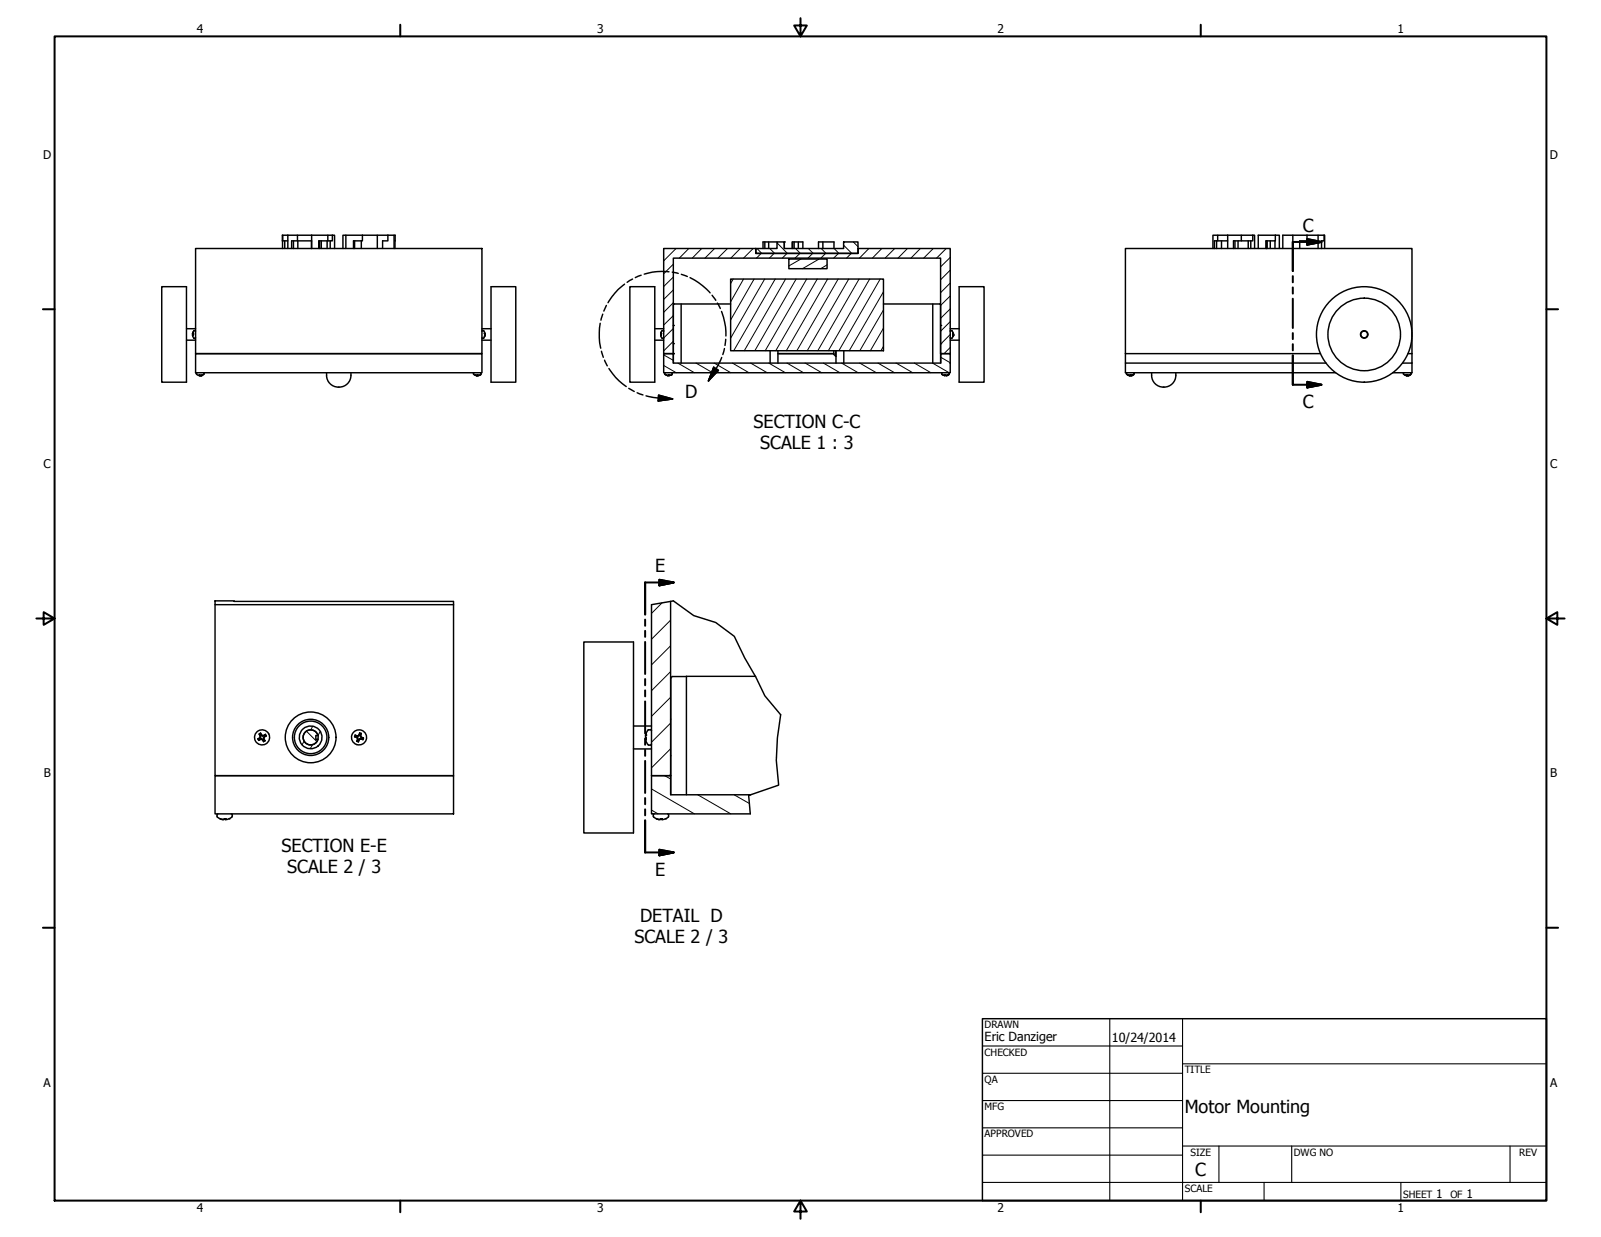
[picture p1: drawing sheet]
<svg xmlns="http://www.w3.org/2000/svg" width="559mm" height="432mm" viewBox="0 0 559 432" stroke-linecap="round" stroke-linejoin="round" font-family="sans-serif">
<!-- layer: Visible (ANSI) -->
<g fill="none" stroke="#000" stroke-width=".51">
<path d="M68.3 86.7h99.9v36.7h-99.9zM98.6 84.1v2.6M98.7 82.1l-.1 2h1.9M99.4 84.1v2.6M100.5 82.1h-1.8v2M100.5 82.1h3.3M100.5 82.1v4.6M102.4 84.1v2.6M103.9 84.1v2.6M108.7 84.1v2.6M108.8 84.1h-7v2.6M108.8 82.1h-5v2"/>
<path d="M108.8 82.1v4.6M108.8 82.1h5.6M111.6 84.1v2.6M112.1 84.1v2.6M114.2 84.1v2.6M115.3 84.1v2.6M116 82.1v2h-4.7v2.6M116 82.1h-1.6v2M116 82.1h.8v4.6M119.7 86.7v-4.6h1v4.6M120.7 82.1h5.8M123.8 84.1v2.6"/>
<path d="M126.1 84.1v2.6M126.5 82.1h5.2v4.6M126.5 82.1v2h-3.1v2.6M131.7 82.1h3.7M135.4 82.1h2.1v4.6M135.4 82.1v2h-1.9v2.6M137.5 82.1h.4v4.6M231.6 86.7h32.2v1.8h35.7v-1.8h32.2v36.7h-3.4v-33.3h-93.3v33.3h-3.4zM255 97.4h53.4v25h-53.4zM263.8 86.7h.1M263.8 86.7h7.4v-2.2h2.5v2.2h20.7v-2.2h5.1v4h-35.7zM267 84.5v2.2"/>
<path d="M268.3 84.5v2.2M271.2 84.5h-4.9v2.2M273.7 84.5v2.2M275.3 90.4h13.4v3.4h-13.4zM276.5 86.7v-2.2h3.7v2.2M276.7 84.5v2.2M277.2 84.5v2.2M278.6 84.5v2.2M285.7 86.7v-2.2h5.4v2.2M287.2 84.5v2.2M299.5 86.7h.1M424.6 84.1v2.6"/>
<path d="M425 82.1h-1.6v4.6M426.3 84.1v2.6M428.5 84.1h-4.6v2.6M428.5 82.1h-3.5v2M428.5 82.1h4.8M428.5 82.1v4.6M431 84.1v2.6M432.1 84.1v2.6M435.7 84.1v2.6M436.6 84.1v2.6M437.3 82.1h.6v4.6M437.3 82.1v2h-6.8v2.6"/>
<path d="M437.3 82.1h-4v2M442 84.1v2.6M442.3 84.1v2.6M443.4 84.1v2.6M445 84.1v2.6M445.1 82.1h1.4v4.6M445.1 82.1v2h-3.2v2.6M445.1 82.1h-5.9v4.6M451.2 82.1v4.6M456.2 82.1v2h-2.6v2.6M456.2 82.1h-8.5v4.6M456.2 82.1h3.9v4.6"/>
<path d="M460.1 82.1h2.1M462.2 82.1h.1v4.6M462.2 82.1v2h-.9v2.6M56.5 100.1h8.6v33.3h-8.6zM65.1 118.7h3.2M65.1 114.7h3.2M67.2 116.9h.1M67.2 116.8v.2M67.2 117h.1M67.3 116.1l-.1 1 .5 .9M67.3 116l-.1 .5M67.3 116v.1"/>
<path d="M67.6 118l.2 .1M67.8 118.1h.2M67.8 115.4h.2M67.8 115.4l-.5 .8M68 115.4l.3 .2M68.3 117.9l-.3 .2M168.2 118.7h3.2M168.2 114.7h3.2M168.2 117.9l.2 .2 .5-.1M168.4 115.4h.3M168.4 115.4l-.2 .2M168.7 115.4l.5 .7 .1 .4-.2-.3v.3"/>
<path d="M169.1 116.5l.2 .3-.2 .7 .2-.4M169.1 116.4h.1M169.2 117.2h.1M169.2 116.5v.2M169.2 117.1h.1M169.3 117.1l-.5 .9M169.3 116.5h-.2M171.4 100.1h8.6v33.3h-8.6zM219.8 100.1h8.7v33.3h-8.7zM228.5 118.7h3.1M228.5 114.7h3.1M230.6 116.9h.2"/>
<path d="M230.6 116.3h.1M230.7 116.8l.1 .2M230.8 116.1l-.2 1.2 .4 .7M230.8 116l-.2 .5M230.8 116v.1M231.2 115.4h.3M231.2 115.4l-.6 .8M231.5 115.4l.2 .2M231.7 117.9l-.6 .1M237.7 106.1v20.6M255 106.1l-19.9 .2-.1 20.4M308.4 106.1h19.6"/>
<path d="M325.6 106.1v20.6M327.9 106.1l.4 .4v20.2M331.6 117.9l.7 .1M331.7 118.7h3.1M331.7 114.7h3.1M331.8 115.4l-.2 .2M331.9 115.4h.2M332.1 115.4l.6 1M332.5 116.5v1l.2-.3-.4 .8M332.5 116.5l.2 .3M332.5 116.4h.2M332.6 117.2h.1"/>
<path d="M332.7 116.4l-.2-.2v.3M334.8 100.1h8.7v33.3h-8.7zM68.3 123.4h99.9v6.7h-99.9zM68.6 130.7l1 .4-.1-.2h.3M68.7 130.1l-.1 .5M69.6 131.1h.3M69.6 131.1h.1M69.6 130.9v.2M69.8 130.9l.2 .2 .7-.2-.5 .2M69.8 130.9v.2M70.1 131.1h.1M71 130.1l.2 .2"/>
<path d="M71.2 130.7l-.9 .4M71.2 130.5l-.1 .1M71.2 130.3v.3M114 130.1v.9M114 131a4.1 4.1 0 0 0 4.1 4.1M118.1 135.1h.3M122.5 131a4.1 4.1 0 0 1-4.1 4.1M122.5 130.1v.9M165.4 130.1a.49 .49 0 0 0-.1 .6 .49 .49 0 0 0 .5 .3M166.3 131.1h.1M166.6 130.9l-.2 .2-.6-.2 .5 .2M166.6 130.9l.2 .2v-.2"/>
<path d="M166.6 130.9h.3M166.6 130.9v.2M166.8 130.9v.2M167.7 130.1l.1 .5M167.9 130.7l-1.1 .4 .1-.2M231.6 123.4h3.4v3.3h93.4v-3.3h3.3v6.7h-100.1zM232 130.3v.3M232 130.5l.1 .1M232.1 130.7l.4 .3M232.2 130.1l-.2 .2M232.5 130.9l.5 .2M232.5 130.9l.6 .2 .2-.2"/>
<path d="M233.4 130.9l.2 .2M233.4 130.9v.2M234.5 130.1l.1 .5M234.6 130.7l-1 .4-.3-.2M268.8 122.4v4.3M271.5 123.4h19.5M271.5 122.4v4.3M291 122.4v1.3l.8 .7M291.7 122.4v2M291.8 122.4v4.3M294.5 122.4v4.3M328.8 130.1a.49 .49 0 0 0-.1 .6 .49 .49 0 0 0 .5 .3"/>
<path d="M329.2 130.9l.6 .2v-.2l.4 .2 .6-.2-.5 .2M329.8 130.9l.1 .2M331.1 130.1a.49 .49 0 0 1 .1 .6 .49 .49 0 0 1-.4 .3M392.8 123.4v-36.7h100v36.7M392.8 123.4v6.7h73.4M392.8 126.7h70.1M392.8 123.4h68.1M393.2 130.7l.5 .3M393.4 130.1l-.2 .5M393.7 131l.5 .1M393.7 130.9l.6 .2M393.7 130.9l.6 .2 .2-.2"/>
<path d="M394.2 131.1h.1M394.3 131.1h.4M394.4 131.1h.1M394.5 130.9h.3M394.5 130.9l.3 .2-.1-.2M394.6 130.9v.2M394.8 130.9v.2l.5-.2M395.1 131.1h-.3M395.3 131l-.3 .1M395.6 130.1l.2 .2M395.8 130.7l-.5 .3M395.8 130.5l-.1 .1"/>
<path d="M395.9 130.3v.3M402 131a4.1 4.1 0 0 0 4.3 4.1M402 130.1v.9M410.4 130.1v.9M410.4 131a4.1 4.1 0 0 1-4.1 4.1M489.5 126.7h3.3M489.9 130.7l.5 .3M490 130.1l-.1 .5M490.4 130.9l.5 .2 .2-.2M490.4 130.9l.5 .2 .3-.2M491 130.9v.2l.1-.2M491 130.9v.2"/>
<path d="M491.2 130.9l.2 .2 .5-.2M491.2 130.9l.2 .2M491.4 123.4h1.4M491.9 130.9l-.5 .2M492.3 130.1a.49 .49 0 0 1 .2 .6 .49 .49 0 0 1-.5 .3M492.8 123.4v6.7h-6.6M75.1 209.7h6.6v.2h76.6v1.2h-83.2zM75.1 211.1v59.7h83.2v-59.7M234.1 209.9v60.9h-6.7v-59.7M203.8 224.1h17.3v66.7h-17.3zM234.8 236.2l-.5 .2-.2 .4v40.6M239.6 236.1v41.3"/>
<path d="M263.7 236.1l-28.9 .1M90 257.9l.3 .5M90.3 258.4l1-.3 .7 .8M90.4 257.9h-.4M90.4 257.8l.2 .3M90.6 258.1l.3-.2a.99 .99 0 0 1 1.1 1M90.6 258.1l-.3 .3M90.6 257.6l.1 .1M90.7 256.5l-.3-.3 .4 1-.8 .7M90.7 256.5l.3 .8-.6 .6M90.8 257.2l.2 .1M90.9 257.9v.2"/>
<path d="M90.9 255.9l.7 .8 1-.4M90.9 255.9l.1 .4M90.9 256.8l-.2 .1M91 255.9l-.6 .3M91 256.3l.3 .2M91 256.3l-.3 .2M91.2 256.6l.4 .3v-.2M91.3 257.9v.2M91.7 258.2l-.1 .1M91.9 257.6h.2M92 256.7l-.4 .2M92.1 257.9l-.1 .1"/>
<path d="M92.2 258.3l.3 .3M92.2 258.3l-.3 .2M92.3 257.2l-.4 .4 .3 .7M92.4 256.7l.2 .3M92.4 256.7l-.3 .2M92.5 258.6l-.5 .3M92.6 257l-.3 .2M92.6 256.4l.3 .5M92.6 256.3l-.2 .4M93 256.9l-.4 .1M93 256.9l-.9 .7 .4 1M106.6 255.5a2.66 2.66 0 0 1 4.4 1.2h-.8v1.4h.8a2.64 2.64 0 0 1-3.9 1.6 2.64 2.64 0 0 1-.5-4.2z"/>
<path d="M124 256.6l.3 .3M124 256.6l1 .2 .5-1v.2a.84 .84 0 0 1-.3 .8 .84 .84 0 0 1-.9 .1M124 256.6l-.2 .6M124.1 257.2h-.3l.9 .5-.2 1.1M124.1 257.2l.8 .4-.1 .5M124.3 256.9l-.1 .3M124.5 257.3v.1M124.5 258.7l.6 .2M124.7 256.9v.1M124.8 258.4l-.3 .4M124.8 258.4l.3 .2M124.9 258.1l-.1 .3"/>
<path d="M124.9 257.6l-.2 .1M125 256.8l.1 .1M125.1 258.6v.4M125.2 258.2l-.1 .4M125.3 256.5l.1 .1M125.5 255.9l.6 .1M125.5 256.2l.4 .2M125.5 257.9l-.2 .4M125.7 256.7h.2M125.9 257.1l-.1 .1M126 257.8l-.4 .2M126.1 256l-.2 1.1 1 .5h-.2a.87 .87 0 0 1-.8-1.3"/>
<path d="M126.1 256l-.2 .3M126.2 257.4v.1M126.4 257.9l.3 .3M126.4 257.9l-.4-.1v.2M126.5 257.6l-.1 .3M126.7 258.2l-1.1-.2-.5 1M126.9 257.6l-.2 .6M221.1 253.4h6.3M225.3 256.8l.3-1-.2 2.6M225.3 257.7h.3M225.4 257.4l-.1 .6M225.4 257.4h.1"/>
<path d="M225.4 258.4l.8 1.6 .8 .1M225.6 257.9l-.2 .1M226.4 254.8h.6M226.5 254.7l-.6 .5-.5 1.2M227 254.7l.4 .4M227.4 259.7l-.4 .4M234.1 251.1h.1M75.1 270.8h83.2v13.3h-83.2zM221.1 261.4h6.3M234.1 263.8h.1M262 277.4h-27.9v-6.6h-6.7v13.3h34.5M75.8 284.4v.5"/>
<path d="M75.8 285l.1 .2M75.9 285.2l.9 .6M76.1 284.1l-.3 .3M76.8 285.8l1.1 .3M76.8 285.8h.1M76.9 285.8l.7 .3h.6l.1-.3h.6l-.1 .3 1.1-.3M77.5 286v.1M78.5 285.8l.4 .3M78.6 285.8v.3M78.8 286.1v-.3v.3M80.7 284.1l.3 .3M81 285l-1 .8"/>
<path d="M81.1 284.4v.5M228 285l1.1 .8M228 284.4v.5M228.4 284.1l-.4 .3M229.1 285.8l1.1 .3M229.1 285.8h.1M229.2 285.8l.7 .3h.6l.1-.3h.6l-.1 .3 1.2-.3M229.8 286v.1M230.8 285.8l.1 .3h.3M230.9 285.8v.3M231.1 286.1v-.3v.3M233 284.1l.4 .3"/>
<path d="M233.4 284.4v.5M233.4 285l-1.1 .8"/>
<circle cx="476.2" cy="116.7" r="1.3"/>
<circle cx="476.2" cy="116.7" r="1.17"/>
<circle cx="476.2" cy="116.7" r="12.7"/>
<circle cx="476.2" cy="116.7" r="16.7"/>
<circle cx="91.5" cy="257.4" r="2.64"/>
<circle cx="108.4" cy="257.4" r="8.9"/>
<circle cx="108.4" cy="257.4" r="6.3"/>
<circle cx="108.4" cy="257.4" r="2.64"/>
<circle cx="108.4" cy="257.4" r="4"/>
<circle cx="108.4" cy="257.4" r="5.7"/>
<circle cx="125.3" cy="257.4" r="2.64"/>
</g>
<g fill="#000">
<circle cx="273.7" cy="84.5" r=".25"/>
<circle cx="67.2" cy="116.5" r=".25"/>
<circle cx="67.2" cy="116.8" r=".25"/>
<circle cx="67.2" cy="116.3" r=".25"/>
<circle cx="230.6" cy="116.5" r=".25"/>
<circle cx="235" cy="120" r=".25"/>
<circle cx="235" cy="113.6" r=".25"/>
<circle cx="328.3" cy="113.6" r=".25"/>
<circle cx="328.3" cy="120" r=".25"/>
<circle cx="332.7" cy="116.7" r=".25"/>
<circle cx="332.7" cy="117.1" r=".25"/>
<circle cx="69.7" cy="131.1" r=".25"/>
<circle cx="69.9" cy="131.1" r=".25"/>
<circle cx="70.1" cy="131.1" r=".25"/>
<circle cx="70.4" cy="131.1" r=".25"/>
<circle cx="165.8" cy="130.9" r=".25"/>
<circle cx="166.1" cy="131.1" r=".25"/>
<circle cx="166.3" cy="131.1" r=".25"/>
<circle cx="166.4" cy="131.1" r=".25"/>
<circle cx="166.8" cy="131.1" r=".25"/>
<circle cx="167.4" cy="130.9" r=".25"/>
<circle cx="232.9" cy="131.1" r=".25"/>
<circle cx="233" cy="131.1" r=".25"/>
<circle cx="234.1" cy="130.9" r=".25"/>
<circle cx="235" cy="123.4" r=".25"/>
<circle cx="328.3" cy="123.4" r=".25"/>
<circle cx="329.2" cy="130.9" r=".25"/>
<circle cx="330.3" cy="131.1" r=".25"/>
<circle cx="330.4" cy="131.1" r=".25"/>
<circle cx="330.8" cy="130.9" r=".25"/>
<circle cx="394.1" cy="131.1" r=".25"/>
<circle cx="394.5" cy="131.1" r=".25"/>
<circle cx="394.8" cy="131.1" r=".25"/>
<circle cx="395" cy="131.1" r=".25"/>
<circle cx="395.3" cy="130.9" r=".25"/>
<circle cx="490.4" cy="130.9" r=".25"/>
<circle cx="490.7" cy="131.1" r=".25"/>
<circle cx="490.9" cy="131.1" r=".25"/>
<circle cx="491.3" cy="131.1" r=".25"/>
<circle cx="491.4" cy="131.1" r=".25"/>
<circle cx="491.6" cy="131.1" r=".25"/>
<circle cx="491.9" cy="130.9" r=".25"/>
<circle cx="225.3" cy="256.8" r=".25"/>
<circle cx="225.4" cy="256.5" r=".25"/>
<circle cx="77.9" cy="286.1" r=".25"/>
<circle cx="79.9" cy="285.8" r=".25"/>
<circle cx="230.2" cy="286.1" r=".25"/>
<circle cx="232.3" cy="285.8" r=".25"/>
</g>
<!-- layer: Break Line (ANSI) -->
<path d="M227.4 211.1l7.6-1.4 7.1 5.2 7.7 2.4 6.5 4.8 3.6 7.5 3.8 6.5M263.7 236.1v.1M263.7 236.2l3.3 6.7 5.5 6.6-1.2 8.1-.3 7.8 .8 8.7-10.5 3.5 .6 6.5" fill="none" stroke="#000" stroke-width=".51"/>
<!-- layer: Section Line (ANSI) -->
<g fill="none" stroke="#000" stroke-width=".7">
<path d="M451.2 96.4v2.2M456.2 83.4l5 1.1-5 .9zM461.2 84.5h-10v10.1M451.2 100.3v2.2M451.2 104.3v10.2M451.2 116.3v2.1M451.2 120.1v2.2M451.2 124.1v10.2h10M456.2 133.3l5 1-5 1zM225.2 216.3v2.1M230.1 202.4l5 .9-5 1zM235.1 203.3h-9.9v11.2"/>
<path d="M225.2 220.2v2.1M225.2 224.1v11.2M225.2 237v2.2M225.2 241v2.1M225.2 244.9v11.1M225.2 257.8v2.2M225.2 261.7v2.1M225.2 265.6v11.2M225.2 278.6v2.1M225.2 282.5v2.1M225.2 286.4v11.2h9.9M230.1 296.6l5 1-5 1z"/>
</g>
<path d="M456.2 85.4l5-.9zM456.2 83.4l5 1.1-5 .9zM456.2 135.3l5-1zM456.2 133.3l5 1-5 1zM230.1 204.3l5-1zM230.1 202.4l5 .9-5 1zM230.1 298.6l5-1zM230.1 296.6l5 1-5 1z" fill="#000" stroke="#000" stroke-width=".7"/>
<!-- layer: Detail Boundary (ANSI) -->
<g fill="none" stroke="#000" stroke-width=".51">
<path d="M218 99.2a21.6 21.6 0 0 0-5.8 6.5M220.8 97.4l-1.9 1.2M223.8 96.1l-2.1 .8M233.5 94.9l-.7-.1a20.6 20.6 0 0 0-7.9 .9M234.6 95l2.1 .4M237.8 95.8l2.1 .7M240.9 96.9l4.3 2.8 2.6 2.5M209.5 112.8l-.3 5.1 .5 3.6M210.4 109.7l-.7 2.1M211.6 106.6l-.8 2M248.5 103.1l1.3 1.7M250.4 105.8l1 1.9"/>
<path d="M251.8 108.7l.7 2.1a19.5 19.5 0 0 1 .9 6.5M253.3 118.4l-.3 2.2M209.9 122.6l.7 2.1M211 125.7l1 2M212.5 128.7l.3 .3a20.3 20.3 0 0 0 5.8 5.9M219.5 135.6l1.9 1.1M222.4 137.1l2 .8M225.5 138.2a33.4 33.4 0 0 0 9.3 1.1M229.9 137.9l4.9 1.4-5.1 .7zM249.1 128.2l1.7 1.1-3.5 3.7zM251.9 124.8a40.6 40.6 0 0 1-4.6 8.2M252.9 121.7l-.6 2.1"/>
</g>
<path d="M229.7 140l5.1-.7zM229.9 137.9l4.9 1.4-5.1 .7zM249.1 128.2l-1.8 4.8zM249.1 128.2l1.7 1.1-3.5 3.7z" fill="#000" stroke="#000" stroke-width=".51"/>
<!-- layer: Border (ANSI) -->
<g fill="none" stroke="#000" stroke-width=".7">
<path d="M19 12.7h520.8v406.4h-520.8zM139.7 8.6v4.1M279.4 6.3v6.4l-2.2-3.8h4.4l-2.2 3.8M419.1 8.6v4.1M15 107.9h4M539.8 107.9h4M12.7 215.9h6.3l-3.8-2.2v4.4l3.8-2.2M539.8 215.9l3.8 2.2v-4.4l-3.8 2.2h6.3M15 323.8h4M539.8 323.8h4M139.7 419.1v4.1M279.4 419.1l2.2 3.8h-4.4l2.2-3.8v6.3"/>
<path d="M419.1 419.1v4.1"/>
</g>
<!-- layer: Title (ANSI) -->
<g fill="none" stroke="#000" stroke-width=".38">
<path d="M387.3 355.6v63.5M412.7 355.6v63.5M342.9 365.1h69.8M342.9 374.6h69.8M412.7 371.3h127.1M342.9 384.2h69.8M342.9 393.7h69.8M342.9 412.7h196.9M342.9 403.2h69.8M412.7 400h127.1M425.4 400v12.7M441.2 412.7v6.4"/>
<path d="M450.8 400v12.7M488.9 412.7v6.4M527 400v12.7"/>
</g>
<path d="M342.9 355.6h196.9v63.5h-196.9z" fill="none" stroke="#000" stroke-width=".51"/>
<!-- layer: Hatch (ANSI) -->
<g fill="none" stroke="#000" stroke-width=".35">
<path d="M235 96.7l-3.4 3.3M235 92.2l-3.4 3.4M236 86.7l-4.4 4.4M240.4 86.7l-3.3 3.4M244.9 86.7l-3.3 3.4M249.4 86.7l-3.3 3.4M253.9 86.7l-3.3 3.4M255.9 97.4l-.9 1.6M258.4 86.7l-3.3 3.4M259.5 97.4l-4.5 7.9M262.9 86.7l-3.4 3.4M263.2 97.4l-8.2 14.3"/>
<path d="M264.2 86.7l1.7 1.8M265.7 88.5l-1.7 1.6M266.9 97.4l-11.9 20.6M268.7 86.7l1.7 1.8M270.2 88.5l-1.7 1.6M270.6 97.4l-14.5 25M271.2 84.8l3.6 3.7M274.2 97.4l-14.4 25M274.7 88.5l-1.7 1.6M277.7 86.7l1.6 1.8M277.9 97.4l-14.4 25M279.2 88.5l-1.7 1.6"/>
<path d="M279.5 90.4l-4.2 2.4M281.6 97.4l-14.5 25M282.1 86.7l1.7 1.8M283.7 88.5l-1.7 1.6M285.2 97.4l-14.4 25M285.9 90.4l-5.8 3.4M286.6 86.7l1.7 1.8M288.2 88.5l-1.7 1.6M288.7 92.5l-2.3 1.3M288.9 97.4l-14.5 25M291.1 86.7l1.7 1.8M292.5 97.4l-14.4 25"/>
<path d="M292.7 88.5l-1.7 1.6M294.4 85.6l2.9 2.9M296.2 97.4l-14.5 25M297.1 88.5l-1.6 1.6M297.8 84.5l1.7 1.6M299.8 97.4l-14.4 25M303.3 86.7l-3.3 3.4M303.5 97.4l-14.4 25M307.2 97.4l-14.4 25M307.8 86.7l-3.3 3.4M312.3 86.7l-3.4 3.4M316.7 86.7l-3.3 3.4"/>
<path d="M321.2 86.7l-3.3 3.4M325.8 86.7l-3.4 3.4M330.3 86.7l-3.4 3.4M331.7 98.8l-3.4 3.4M331.7 94.3l-3.4 3.4M331.7 89.9l-3.4 3.3M235 119.1l-3.4 3.4M235 114.7l-3.4 3.3M235 110.2l-3.4 3.3M235 105.7l-3.4 3.3M235 101.2l-3.4 3.3M308.4 101.9l-12 20.5"/>
<path d="M308.4 108.2l-8.3 14.2M308.4 114.6l-4.6 7.8M331.7 116.8l-3.4 3.3M331.7 112.3l-3.4 3.3M331.7 107.8l-3.4 3.3M331.7 103.3l-3.4 3.3M231.6 127.6l4.4 2.5M231.6 123.9l3.4 1.9M236.6 126.7l5.8 3.4M243 126.7l5.7 3.4M249.3 126.7l5.8 3.4M255.7 126.7l5.7 3.4"/>
<path d="M262 126.7l5.8 3.4M268.4 126.7l5.7 3.4M274.7 126.7l5.8 3.4M281.1 126.7l5.7 3.4M287.4 126.7l5.8 3.4M293.8 126.7l5.7 3.4M300.1 126.7l5.8 3.4M306.5 126.7l5.7 3.4M308.4 120.9l-.9 1.5M312.8 126.7l5.8 3.4M319.2 126.7l5.7 3.4M325.5 126.7l5.8 3.4"/>
<path d="M328.4 124.7l3.3 1.9M331.7 121.3l-2.2 2.1M231.1 210.4l-3.7 3.7M234.1 216.5l-6.7 6.6M234.1 234.4l-6.7 6.7M234.1 225.4l-6.7 6.7M106.1 258.8l-.7 1.2M106.9 255.2l3.7 3.7M109.1 260l-.8 1.4M109.2 253.5l-.7 1.3M111.8 255.3l-.8 1.4M234.1 252.4l-6.7 6.7"/>
<path d="M234.1 243.4l-6.7 6.7M227.4 275.4l15 8.7M232 270.8l2.1 1.1M234.1 270.3l-.5 .5M234.1 261.4l-6.7 6.6M243.5 277.4l11.6 6.7M256.2 277.4l5.4 3.1M227.4 282.8l2.3 1.3"/>
</g>
<g font-size="6.3">
<text x="454.7" y="80.8">C</text>
<text x="239.1" y="138.9">D</text>
<text x="454.7" y="142.4">C</text>
<text x="263" y="149.3">SECTION C-C</text>
<text x="265.3" y="156.8">SCALE 1 : 3</text>
<text x="228.7" y="199.8">E</text>
<text x="98.3" y="297.2">SECTION E-E</text>
<text x="100.3" y="304.8">SCALE 2 / 3</text>
<text x="228.7" y="305.6">E</text>
<text x="223.4" y="321.7">DETAIL D</text>
<text x="221.4" y="329.2">SCALE 2 / 3</text>
<text x="413.5" y="388.4">Motor Mounting</text>
<text x="417.2" y="410.6">C</text>
</g>
<g font-size="4.4">
<text x="343.7" y="363.5">Eric Danziger</text>
<text x="388.1" y="363.7">10/24/2014</text>
</g>
<g font-size="4.2">
<text x="68.7" y="11.7">4</text>
<text x="208.4" y="11.7">3</text>
<text x="348.1" y="11.7">2</text>
<text x="487.8" y="11.7">1</text>
<text x="15.1" y="55.5">D</text>
<text x="540.9" y="55.5">D</text>
<text x="15.2" y="163.4">C</text>
<text x="541" y="163.4">C</text>
<text x="15.3" y="271.4">B</text>
<text x="541.1" y="271.4">B</text>
<text x="15.2" y="379.3">A</text>
<text x="541" y="379.3">A</text>
<text x="501.3" y="418.3">1</text>
<text x="511.8" y="418.3">1</text>
<text x="68.7" y="423.2">4</text>
<text x="208.4" y="423.2">3</text>
<text x="348.1" y="423.2">2</text>
<text x="487.8" y="423.2">1</text>
</g>
<g font-size="3.5">
<text x="343.7" y="358.9">DRAWN</text>
<text x="343.7" y="368.5">CHECKED</text>
<text x="413.5" y="374.6">TITLE</text>
<text x="343.7" y="378">QA</text>
<text x="343.7" y="387.5">MFG</text>
<text x="343.7" y="397.1">APPROVED</text>
<text x="415.5" y="403.4">SIZE</text>
<text x="451.6" y="403.4">DWG NO</text>
<text x="530.3" y="403.4">REV</text>
<text x="413.5" y="416.1">SCALE</text>
<text x="489.7" y="418.3">SHEET</text>
<text x="506.2" y="418.3">OF</text>
</g>
</svg>
